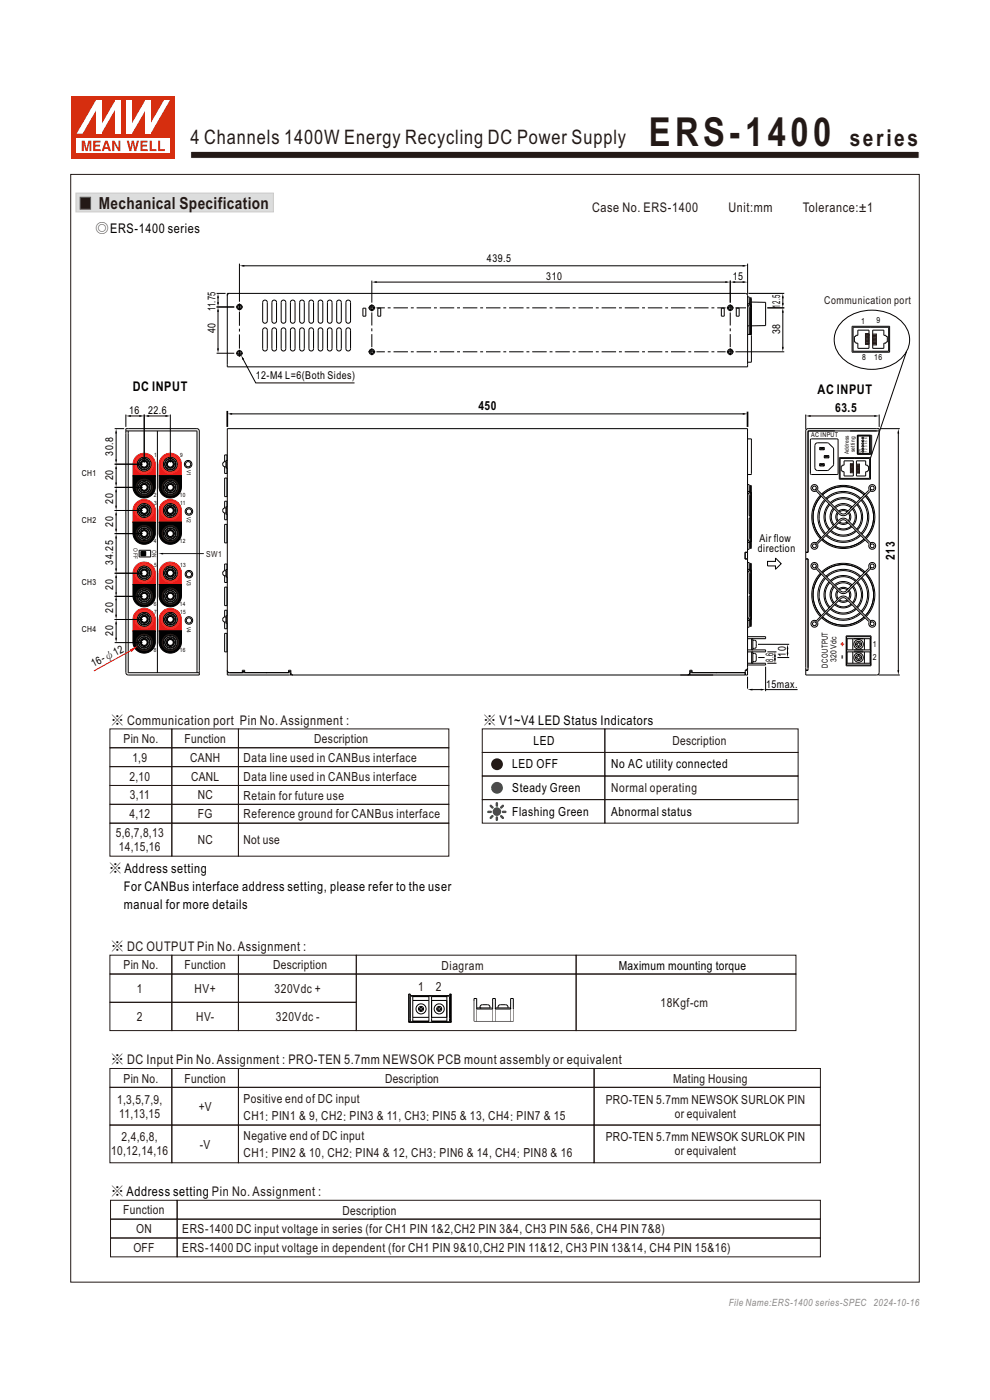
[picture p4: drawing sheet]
<svg xmlns="http://www.w3.org/2000/svg" width="210mm" height="297mm" viewBox="0 0 210 297" stroke-linecap="round" stroke-linejoin="round" font-family="sans-serif">
<g fill="none" stroke="#000" stroke-width=".21">
<path d="M180.7 69.2h8v5.5h-8zM181 69.4h7.5v5.1h-7.5zM182 70h2.3v3.9h-2.3v-1.1h-.5v-.2h-.3v-1.2h.3v-.3h.5zM185.1 70h2.4v1.1h.4v.3h.3v1.2h-.3v.2h-.4v1.1h-2.4zM171.1 91.1l.3-.2h15.1v51.8l-.3 .5h-15.3v-51.8zM171.6 91.4l-.2 .3M172 93.2l5.6-.1 .2 .1-.1 7.4-5.6 .1-.2-.1zM173 94.1l.4-.2 2.2 .1 1.2 1v3.6l-1.2 1.2h-2.2l-.5-.3-.1-5zM173.9 98.4h.9M173.9 98.9h.9M173.9 98.4l.2 .1M173.9 94.9v.5"/>
<path d="M173.9 98.4v.5M173.9 95.4h.9M173.9 94.9h.9M173.9 94.9l.2 .2M174.1 98.5h.5M174.1 95.1v.1M174.1 98.5v.2M174.1 98.7h.5M174.1 98.7l-.2 .2M174.1 95.1h.5M174.1 95.2h.5M174.1 95.2l-.2 .2"/>
<path d="M174.6 95.1v.1M174.6 98.5v.2M174.6 98.7l.2 .2M174.6 95.2l.2 .2M174.8 97.1h1M174.8 96.6h1M174.8 96.6l.3 .2M174.8 94.9v.5M174.8 96.6v.5M174.8 98.4v.5M174.8 98.4l-.2 .1M174.8 94.9l-.2 .2"/>
<path d="M175.1 96.8h.5M175.1 96.8v.1M175.1 96.9h.5M175.1 96.9l-.3 .2M175.6 96.8v.1M175.6 96.9l.2 .2M175.8 96.6v.5M175.8 96.6l-.2 .2M178 97.1h6.6v4.6h-6.6zM178.2 97.3h6.3v4.2h-6.3zM179 97.8h2v3.2h-2v-.9h-.3v-.2h-.3v-1h.3v-.2h.3zM181.7 97.8h1.9v.9h.4v.2h.2v1h-.2v.2h-.4v.9h-1.9z"/>
<path d="M181.9 92.3h3v4h-3zM181.9 92.3v4M182 92.5h2.4v3.7h-2.4zM182.8 95.1h.4v.3h-.4zM182.8 93.4h.4v.3h-.4zM182.8 94.5h.4v.3h-.4zM182.8 92.8h.4v.3h-.4zM182.8 93.9h.4v.3h-.4zM182.8 95.6h.4v.3h-.4zM184.6 92.3v4M186.5 91.4h-15.1v25.8h-.5M162.8 119.1h1.7v-.7l1.2 1.2-1.2 1.2v-.7h-1.7z"/>
<path d="M170.9 118.5h.5v23.7h-.5M170.9 118.6h.5M170.9 117.1h.5M173.1 103.7l.1 .6 4.6 4.5M173.2 104.1l-.5 .1a.74 .74 0 0 1-.6-.9 .74 .74 0 0 1 1-.5 .74 .74 0 0 1 .3 1.1l4.9 5 .7 .2 .4-.2 4.9-4.9v-.5a.72 .72 0 0 1 .9-.7 .72 .72 0 0 1 .5 1 .72 .72 0 0 1-1.1 .3M173.2 115.2l-.1 .4M174 114.3h.1M174 105.1l-1.2 1.7a6.7 6.7 0 0 0 1.2 7.5M174.2 105.2l-.5 .6a6.5 6.5 0 0 0 .5 8.3M174.3 114.5l.8 .7 1.4 .7 2.1 .5 1.4-.1 1.4-.4 1.1-.6 1-.8M174.3 104.8l1.7-1.2a6.7 6.7 0 0 1 7.5 1.2M174.5 105l.3-.3a6.5 6.5 0 0 1 8.5 .3"/>
<path d="M174.5 114.3l.1 .2a6.4 6.4 0 0 0 8.7-.2M174.9 106l-.2 .2a5.4 5.4 0 0 0 .2 7.2M174.9 113.4h.1M175.1 106.1l-1 1.6-.3 1.6a5 5 0 0 0 1.3 3.9M175.2 113.6l1.7 1.1 1.9 .4 1-.1 1.2-.4 1.6-1M175.2 105.7l1.6-1 2-.4h1l1.2 .4 1.6 1M175.4 113.4l.3 .3a5.1 5.1 0 0 0 6.7-.3M175.4 105.9l1.6-1 1.8-.4 2 .4 1.6 1M175.9 106.9l-.8 1.1-.3 1.7 .2 1.3 .9 1.4M176 107.1l-.5 .7a3.9 3.9 0 0 0 .5 4.5M176 112.3h.1M176.1 112.7l1.3 .8 1.3 .3 1.7-.3 1.3-.8"/>
<path d="M176.1 106.6l1.3-.8 1.3-.2 1.7 .2 1.3 .8M176.3 112.5l.6 .5a3.8 3.8 0 0 0 4.6-.5M176.3 106.8l1.1-.7 1.2-.3 1.5 .2 1.4 .8M176.8 107.8a2.79 2.79 0 0 0 0 3.7M177 111.3h.1M177 108l-.5 .7a2.55 2.55 0 0 0 .5 2.6M177 107.5l.2-.1a2.81 2.81 0 0 1 3.6 .1M177.2 111.6l.4 .2a2.54 2.54 0 0 0 3-.2M177.2 107.7l.7-.4a2.53 2.53 0 0 1 2.7 .4M177.6 108.7l-.3 .8 .1 .7 .2 .5M177.8 110.5l.8-.6h.5l.5 .3 4.9 4.9 .2 .5M177.8 108.8l-.3 .7 .3 1"/>
<path d="M177.8 110.5l-4.6 4.7M177.9 110.9l.9 .4 1.1-.4M177.9 108.4l.9-.3 1.1 .3M178.1 108.6l.6-.3 1 .3M178.1 110.7l.7 .3 .9-.3M178.1 110.7l.6-.4 .7 .2 4.9 4.8v.6a.73 .73 0 0 0 .9 .6 .73 .73 0 0 0 .5-1 .73 .73 0 0 0-1.1-.3M178.1 110.7l-4.6 4.6-.2 1-.7 .2a.72 .72 0 0 1-.5-1 .72 .72 0 0 1 1.1-.3M179.9 108.8l.3 .8-.3 .9M180.1 108.7l.4 .8-.1 .7-.3 .5M180.7 111.7l-.8 .5-.8 .2-1.3-.2-.8-.5M180.8 108a2.61 2.61 0 0 1 0 3.3M181 107.8l.5 .9 .2 1-.2 1-.5 .8"/>
<path d="M181.7 107.1l.8 1.1 .2 1.2-.2 1.5-.8 1.4M181.9 106.9l.8 1.3 .3 1.3-.3 1.6-.8 1.3M182.6 106.1l.9 1.2a5.1 5.1 0 0 1-.9 5.9M182.8 106l1 1.4 .5 2-.1 1.1-.3 1.1-1.1 1.8M183.6 105.2l.2 .3a6.5 6.5 0 0 1-.2 8.6M183.7 105.1l.8 .9 .6 1.1 .3 1.1 .2 1.4-.1 1-.3 1.4-.6 1.1-.9 1.2M184.7 103.7l-.2 .6-4.9 4.9-.9 .2-.9-.6M160.8 136.7h6.6M160.8 139.5h1.4M162.8 138.3h1.9M164.4 138.9v1.2M164.9 139.5h2.5"/>
<path d="M167.1 137.3v1.6M173.1 120.2l.1 .6 4.9 4.8 .7 .3 .9-.3 4.8-4.8 .2-.6M173.2 120.7l-.6 .1-.4-.3-.1-.7 .3-.4a.84 .84 0 0 1 .9 .2 .84 .84 0 0 1 .2 .9l4.8 4.9 .6 .2 .5-.2 4.9-4.8 .2-1a.73 .73 0 0 1 1-.1 .73 .73 0 0 1 .1 1 .73 .73 0 0 1-1 .2M173.2 131.7l-.1 .4M174 130.8h.1M174 121.6l-1.2 1.9-.4 1.2-.2 1.2 .1 1.4 .3 1.2 .8 1.5 .6 .8M174.2 121.8l-.5 .6a6.5 6.5 0 0 0 .5 8.2M174.3 131l1.4 1.1 1.5 .6a6.7 6.7 0 0 0 6.3-1.6M174.3 121.3l1.7-1.2a6.7 6.7 0 0 1 7.5 1.2M174.5 121.5l.3-.2a6.5 6.5 0 0 1 8.5 .2M174.5 130.9a6.4 6.4 0 0 0 8.8 0M174.9 122.5l-.7 1-.5 1.2-.2 1.1 .1 1.4a5.5 5.5 0 0 0 1.4 2.7"/>
<path d="M175.1 122.7l-1 1.6-.3 1.5a5 5 0 0 0 1.3 3.9M175.2 130.1l1.6 1.1 2 .4 1.1-.1 1.1-.3 1.6-1.1M175.2 122.3l1.7-1.2 1.7-.3 1.2 .1 1 .2 1.8 1.2M175.4 129.9l.1 .1a5.1 5.1 0 0 0 6.9 0M175.4 122.4l1.6-1a5.2 5.2 0 0 1 5.4 1M175.9 123.4l-.9 1.4-.2 1.4 .2 1.4 .9 1.4M176 123.6l-.5 .8a3.9 3.9 0 0 0 .5 4.4M176 128.8h.1M176.1 129.2l1.3 .8 1.3 .3 1.7-.3 1.3-.8M176.1 123.2l1.3-.8 1.3-.3 1.7 .3 1.3 .8M176.3 129l1.5 .9a3.8 3.8 0 0 0 3.7-.9M176.3 123.4l1.5-.9a3.8 3.8 0 0 1 3.7 .9"/>
<path d="M176.8 124.3a2.79 2.79 0 0 0 0 3.8M177 127.9h.1M177 124.5l-.5 .8a2.57 2.57 0 0 0 .5 2.6M177 124.1l.3-.2a2.78 2.78 0 0 1 3.5 .2M177.2 128.1l.4 .3a2.59 2.59 0 0 0 3-.3M177.2 124.3l.7-.5 .8-.2 1 .2 .9 .5M177.6 125.2l-.3 .9 .1 .6 .2 .5M177.8 125.4l-.3 .6 .3 1M177.8 127l-4.6 4.7M177.9 127.4l.9 .4 .6-.1 .5-.3M177.9 124.9l.9-.3 1.1 .3M178.1 125.1l.6-.2 1 .2"/>
<path d="M178.1 127.3l.7 .2 .9-.2M178.1 127.3l.5-.5h.6l.2 .2 4.9 4.8v.6a.73 .73 0 0 0 .9 .6 .73 .73 0 0 0 .5-1 .73 .73 0 0 0-1.1-.3M178.1 127.3l-4.6 4.5-.2 1-.4 .2-.6-.1-.3-.5 .2-.5 .4-.3 .6 .1M179.5 134.9h5.3v6.3h-5.3zM179.6 137.9h5.1v.4h-5.1zM179.6 135.1h5.1v.4h-5.1zM179.6 135.5v2.4M179.6 138.3v2.4M179.7 135.5v2.4M179.7 138.3v2.4M179.9 127l-.5-.4-.6-.2-.6 .3-.4 .3M179.9 125.4l.3 .7-.3 .9"/>
<path d="M179.9 127l4.6 4.6 .2 .5M180.1 125.2l.4 .9-.1 .6-.3 .5M180.7 128.3l-.8 .5-.8 .2-1.2-.2-.9-.5M180.8 124.5l.5 .8 .1 1.1-.1 .7-.5 .8M180.9 135.5v2.4M180.9 138.3v2.4M181 124.3l.5 .9 .2 1-.2 1.1-.5 .7M181.7 136.6h.3v-.4h.2v.4h.4v.2h-.4v.4h-.2v-.4h-.3zM181.7 123.6l.8 1.1 .2 1.2-.2 1.5-.8 1.4M181.9 123.4l.8 1.3 .3 1.4-.3 1.6-.8 1.3M182 139h.2v.4h.4v.2h-.4v.4h-.2v-.4h-.3v-.2h.3zM182.6 122.7l.9 1.1a5.1 5.1 0 0 1-.9 5.9"/>
<path d="M182.8 122.5l.8 1 .5 1.2 .2 1.2-.1 1.3a5.2 5.2 0 0 1-1.4 2.7M183.4 135.5v2.4M183.4 138.3v2.4M183.6 121.8l.2 .3a6.5 6.5 0 0 1-.2 8.5M183.7 121.6l1.3 1.9 .4 1.2 .2 1.4-.1 1.1-.3 1.3-.6 1.2-.9 1.1M184.6 135.5v2.4M184.6 138.3v2.4M158.6 143.6v2.5M159.2 146.3h2.6M162.4 146.3h6.8M162.4 141.4v5.2M162.8 140.7h1.9"/>
<path d="M170.9 142.1h.5M179.6 140.7h5.1v.4h-5.1z"/>
<circle cx="172.8" cy="103.5" r=".4"/>
<circle cx="172.8" cy="115.8" r=".4"/>
<circle cx="185" cy="103.5" r=".4"/>
<circle cx="185" cy="115.8" r=".4"/>
<circle cx="172.8" cy="132.3" r=".4"/>
<circle cx="172.8" cy="120.1" r=".4"/>
<circle cx="182.1" cy="139.5" r=".65"/>
<circle cx="182.1" cy="139.5" r="1"/>
<circle cx="182.1" cy="136.7" r=".65"/>
<circle cx="182.1" cy="136.7" r="1"/>
<circle cx="185" cy="132.3" r=".4"/>
<circle cx="185" cy="120.1" r=".4"/>
</g>
<path d="M184.3 70.8h-.7v.1h.7v.5h-.7v.2h.7v.1h-.7v.2h.7v.1h-.7v.2h.7v.1h-.7v.2h.7v.1h-.7v.2h.7v.1h-.7v.2h.7M184.3 71.1h-.7v.2h.7M185.2 70.9h.7v.2h-.7v.1h.7v.2h-.7v.1h.7v.2h-.7v.1h.7v.2h-.7v.1h.7v.2h-.7v.1h.7v.2h-.7v.4h.7v.2h-.7M185.2 72.7h.7v.2h-.7M181 98.4h-.6v.1h.6v.4h-.6v.1h.6l-.6 .1v.2h.6l-.6 .1v.1h.6l-.6 .1v.2h.6l-.6 .1v.1l.6 .1h-.6v.2h.6M181 98.6h-.6v.2h.6M181.7 98.5h.6v.1h-.6l.6 .1v.2h-.6l.6 .1v.1h-.6l.6 .1v.2h-.6l.6 .1v.1h-.6l.6 .1v.2h-.6v.3h.6v.2h-.6M181.7 100h.6v.1h-.6" fill="none" stroke="#231916" stroke-width=".21"/>
<g fill="#e61312" stroke="#f32b2b" stroke-width=".21">
<path d="M34.4 96.9l.8-.6 .8-.2 1 .2 .7 .5 .5 .6 .3 .7v2.8h-4.8l.1-2.7 .2-.7z" fill-rule="evenodd"/>
<path d="M34.4 106.7l.8-.5 .8-.2 1 .1 .7 .5 .5 .6 .3 .7v2.8h-4.8l.1-2.7 .2-.7z" fill-rule="evenodd"/>
<path d="M34.4 120l.8-.6 .8-.2 1 .2 .7 .5 .5 .6 .3 .6v2.9h-4.8l.1-2.7 .2-.7z" fill-rule="evenodd"/>
<path d="M34.4 129.8l.8-.6 .8-.1 1 .1 .7 .5 .5 .6 .3 .7v2.8h-4.8l.1-2.7 .2-.7z" fill-rule="evenodd"/>
<path d="M28.9 96.9l.7-.6 .9-.2 .9 .2 .8 .5 .5 .6 .2 .7 .1 2.8h-4.8v-2.7l.2-.7z" fill-rule="evenodd"/>
<path d="M28.9 106.7l.7-.5 .9-.2 .9 .1 .8 .5 .5 .6 .2 .7 .1 2.8h-4.8v-2.7l.2-.7z" fill-rule="evenodd"/>
<path d="M28.9 120l.7-.6 .9-.2 .9 .2 .8 .5 .5 .6 .2 .6 .1 2.9h-4.8v-2.7l.2-.7z" fill-rule="evenodd"/>
<path d="M28.9 129.8l.7-.6 .9-.1 .9 .1 .8 .5 .5 .6 .2 .7 .1 2.8h-4.8v-2.7l.2-.7z" fill-rule="evenodd"/>
</g>
<g fill="#000" stroke="#000" stroke-width=".21">
<path d="M28.2 100.9h4.8l-.1 2.8-.2 .7-.5 .6-.8 .5-.9 .1-.9-.1-.7-.6-.5-.6-.2-.7z" fill-rule="evenodd"/>
<path d="M28.2 110.7h4.8l-.1 2.9-.2 .6-.5 .6-.8 .5-.9 .2-.9-.2-.7-.6-.5-.6-.2-.7z" fill-rule="evenodd"/>
<path d="M33.7 100.9h4.8v2.8l-.3 .7-.5 .6-.7 .5-1 .1-.8-.1-.8-.6-.4-.6-.2-.7z" fill-rule="evenodd"/>
<path d="M33.7 110.7h4.8v2.9l-.3 .6-.5 .6-.7 .5-1 .2-.8-.2-.8-.6-.4-.6-.2-.7z" fill-rule="evenodd"/>
<path d="M28.2 124h4.8l-.1 2.8-.2 .7-.5 .6-.8 .5-.9 .1-.9-.2-.7-.5-.5-.6-.2-.7z" fill-rule="evenodd"/>
<path d="M28.2 133.8h4.8l-.1 2.8-.2 .7-.5 .6-.8 .5-.9 .2-.9-.2-.7-.6-.5-.6-.2-.7z" fill-rule="evenodd"/>
<path d="M33.7 124h4.8v2.8l-.3 .7-.5 .6-.7 .5-1 .1-.8-.2-.8-.5-.4-.6-.2-.7z" fill-rule="evenodd"/>
<path d="M33.7 133.8h4.8v2.8l-.3 .7-.5 .6-.7 .5-1 .2-.8-.2-.8-.6-.4-.6-.2-.7z" fill-rule="evenodd"/>
</g>
<path d="M41.8 91.4h-15.1v-.5h15.1l.4 .3 .1 51.5M41.8 91.4h.1M41.8 91.4v51.3" fill="none" stroke="#000" stroke-width=".21"/>
<g fill="#231916" stroke="#000" stroke-width=".21">
<circle cx="36.1" cy="103.4" r="1.96"/>
<circle cx="36.1" cy="113.2" r="1.96"/>
<circle cx="36.1" cy="126.5" r="1.96"/>
<circle cx="36.1" cy="136.3" r="1.96"/>
<circle cx="30.6" cy="103.4" r="1.96"/>
<circle cx="30.6" cy="113.2" r="1.96"/>
<circle cx="30.6" cy="126.5" r="1.96"/>
<circle cx="30.6" cy="136.3" r="1.96"/>
</g>
<g fill="#fb4025" stroke="#fb4025" stroke-width=".21">
<circle cx="36.1" cy="98.5" r="1.96"/>
<circle cx="36.1" cy="108.3" r="1.96"/>
<circle cx="36.1" cy="121.6" r="1.96"/>
<circle cx="36.1" cy="131.4" r="1.96"/>
<circle cx="30.6" cy="98.5" r="1.96"/>
<circle cx="30.6" cy="108.3" r="1.96"/>
<circle cx="30.6" cy="121.6" r="1.96"/>
<circle cx="30.6" cy="131.4" r="1.96"/>
</g>
<g fill="#fff" stroke="#000" stroke-width=".21">
<circle cx="36.1" cy="98.5" r="1.47"/>
<circle cx="36.1" cy="108.3" r="1.47"/>
<circle cx="36.1" cy="121.6" r="1.47"/>
<circle cx="36.1" cy="131.4" r="1.47"/>
<circle cx="30.6" cy="98.5" r="1.47"/>
<circle cx="30.6" cy="108.3" r="1.47"/>
<circle cx="30.6" cy="121.6" r="1.47"/>
<circle cx="30.6" cy="131.4" r="1.47"/>
</g>
<g fill="none" stroke="#000" stroke-width=".21">
<path d="M26.7 91.4v51.4l.5 .4h15.1v-.5h-15.1M27.2 91.4v51.3M27.2 91.4h.1M29.9 117h1v.9h-1zM30 117v.9M30.2 117v.9M30.3 117v.9M30.4 117v.9M30.5 117v.9M30.6 117v.9M30.7 117v.9M30.8 117v.9"/>
<path d="M27.2 142.7h.1"/>
<circle cx="39.9" cy="98.5" r=".79"/>
<circle cx="40.1" cy="108.5" r=".8"/>
<circle cx="40.1" cy="121.8" r=".8"/>
<circle cx="40.1" cy="131.6" r=".79"/>
</g>
<g fill="#fff" stroke="#000" stroke-width=".21">
<circle cx="36.1" cy="103.4" r="1.47"/>
<circle cx="36.1" cy="113.2" r="1.47"/>
<circle cx="36.1" cy="126.5" r="1.47"/>
<circle cx="36.1" cy="136.3" r="1.47"/>
<circle cx="30.6" cy="103.4" r="1.47"/>
<circle cx="30.6" cy="113.2" r="1.47"/>
<circle cx="30.6" cy="126.5" r="1.47"/>
<circle cx="30.6" cy="136.3" r="1.47"/>
</g>
<g fill="none" stroke="#000" stroke-width=".21">
<path d="M24.3 90.9h2M24.3 98.5h5.9M24.6 91.5v6.4M24.6 99.1v3.7M26.7 87.9v2.7M27.3 88.2h2.7M29.9 98.6l.2 .4M29.9 98l.2 .2M30 98.1l-.1 .4M30 97.9l.2 .1M30 98.5h-.3M30 98.6l-.2 .1"/>
<path d="M30.2 98.9l-.2 .2M30.2 99.1l.4 .1M30.3 99l-.2 .2M30.4 97.6v.3M30.4 97.8l-.3 .2M30.6 97.6v.3M30.6 97.7l.4 .1M30.6 87.9v10.2M30.6 99.1v.2M30.8 99.1v.2M31 98.9l.2 .2M31.1 97.8l-.2 .2"/>
<path d="M31.1 97.9l.2 .4M31.1 99l-.3 .2M31.1 98.8l.2 .1M31.2 97.8l-.2 .2M31.2 88.2h4.3M31.3 98.5l-.1 .4M31.4 98.3h-.2M31.5 98.4l-.3 .1M33.4 91.4v51.3M35.4 98.6l.2 .4M35.4 98l.2 .2M35.5 98.1l-.1 .4"/>
<path d="M35.5 97.9l.2 .1M35.5 98.5h-.2M35.5 98.6l-.2 .1M35.7 98.9l-.2 .2M35.7 99.1l.4 .1M35.8 99l-.1 .2M35.9 97.6l.1 .3M36 97.8l-.4 .2M36.1 97.6v.3M36.1 97.7l.4 .1M36.1 99.1l.1 .2M36.1 87.9v10.2"/>
<path d="M36.3 99.1v.2M36.6 98.9l.2 .2M36.6 97.8l-.2 .2M36.6 97.9l.2 .4M36.7 99l-.4 .2M36.7 98.8l.2 .1M36.7 97.8l-.1 .2M36.9 98.5l-.1 .4M37 98.3h-.3M37 98.4l-.3 .1M47.4 98.1l.6-.2v1.1h-.4l-.3-.2-.1-.4zM47.6 99v1.4h.5v-1.1"/>
<path d="M48.1 97.7v-1.2h-.5v1.4M48.2 97.7h-.2v1.6h.2M48.2 90.9h110.4v52.3h-110.4zM48.2 87.2v3.4M48.8 87.8h109.2M158.6 87.3v3.3M158.6 93.1h.8v7.6h-.8M170.9 87.9v3.2M171.5 88.2h14.4M186.5 87.9v2.7M186.8 90.9h4.1M190.6 91.5v51.1"/>
<path d="M24.3 103.4h5.9M24.3 108.3h5.9M24.3 113.2h5.9M24.6 104v3.7M24.6 108.9v3.7M24.6 113.8v7.2M29.5 116.7h2.5v1.5h-2.5zM29.9 108.5l.2 .3M29.9 103.6l.2 .3M29.9 113.4l.2 .3M29.9 102.9l.2 .2M29.9 107.8l.2 .2"/>
<path d="M29.9 112.7l.2 .2M30 107.9l-.1 .4M30 103l-.1 .4M30 112.8l-.1 .4M30 107.7l.2 .2M30 102.8l.2 .2M30 112.6l.2 .2M30 108.3h-.3M30 103.4h-.3M30 113.2h-.3M30 108.5h-.2M30 103.5l-.2 .1"/>
<path d="M30 113.4h-.2M30.2 108.7l-.2 .2M30.2 103.8l-.2 .2M30.2 113.6l-.2 .2M30.2 108.9l.4 .1M30.2 104l.4 .1M30.2 113.8l.4 .1M30.3 108.8l-.2 .2M30.3 103.9l-.2 .2M30.3 113.7l-.2 .2M30.4 107.5v.2M30.4 102.5v.3"/>
<path d="M30.4 112.4v.2M30.4 107.6l-.3 .2M30.4 102.7l-.3 .2M30.4 112.5l-.3 .2M30.6 107.4v.3M30.6 102.5v.3M30.6 112.3v.3M30.6 107.6l.4 .1M30.6 102.7l.4 .1M30.6 112.5l.4 .1M30.6 108.9v.3M30.6 104v.2"/>
<path d="M30.6 113.8v.3M30.8 108.9v.2M30.8 104v.2M30.8 113.8v.2M31 108.7l.2 .2M31 103.8l.2 .2M31 113.6l.2 .2M31.1 107.6l-.2 .2M31.1 102.7l-.2 .2M31.1 112.5l-.2 .2M31.1 107.8l.2 .3M31.1 102.9l.2 .3"/>
<path d="M31.1 112.7l.2 .3M31.1 108.8l-.3 .2M31.1 103.9l-.3 .2M31.1 113.7l-.3 .2M31.1 108.6l.2 .2M31.1 103.7l.2 .2M31.1 113.5l.2 .2M31.2 107.7l-.2 .2M31.2 112.6l-.2 .2M31.2 102.8l-.2 .2M31.3 108.3l-.1 .4M31.3 103.4l-.1 .4"/>
<path d="M31.3 113.2l-.1 .4M31.4 108.1h-.2M31.4 103.2h-.2M31.4 113h-.2M31.5 108.3h-.3M31.5 103.4h-.3M31.5 113.2h-.3M34.2 117.4h9M35.4 108.5l.2 .3M35.4 103.6l.2 .3M35.4 113.4l.2 .3M35.4 107.8l.2 .2"/>
<path d="M35.4 102.9l.2 .2M35.4 112.7l.2 .2M35.5 107.9l-.1 .4M35.5 103l-.1 .4M35.5 112.8l-.1 .4M35.5 107.7l.2 .2M35.5 102.8l.2 .2M35.5 112.6l.2 .2M35.5 108.3h-.2M35.5 103.4h-.2M35.5 113.2h-.2M35.5 108.5h-.2"/>
<path d="M35.5 103.5l-.2 .1M35.5 113.4h-.2M35.7 108.7l-.2 .2M35.7 103.8l-.2 .2M35.7 113.6l-.2 .2M35.7 108.9l.4 .1M35.7 104l.4 .1M35.7 113.8l.4 .1M35.8 108.8l-.1 .2M35.8 103.9l-.1 .2M35.8 113.7l-.1 .2M35.9 107.5l.1 .2"/>
<path d="M35.9 102.5l.1 .3M35.9 112.4l.1 .2M36 107.6l-.4 .2M36 102.7l-.4 .2M36 112.5l-.4 .2M36.1 107.4v.3M36.1 102.5v.3M36.1 112.3v.3M36.1 107.6l.4 .1M36.1 102.7l.4 .1M36.1 112.5l.4 .1M36.1 108.9l.1 .3"/>
<path d="M36.1 113.8l.1 .3M36.1 104l.1 .2M36.3 108.9v.2M36.3 104v.2M36.3 113.8v.2M36.6 108.7l.2 .2M36.6 103.8l.2 .2M36.6 113.6l.2 .2M36.6 107.6l-.2 .2M36.6 102.7l-.2 .2M36.6 112.5l-.2 .2M36.6 107.8l.2 .3"/>
<path d="M36.6 102.9l.2 .3M36.6 112.7l.2 .3M36.7 108.8l-.4 .2M36.7 103.9l-.4 .2M36.7 113.7l-.4 .2M36.7 108.6l.2 .2M36.7 103.7l.2 .2M36.7 113.5l.2 .2M36.7 107.7l-.1 .2M36.7 102.8l-.1 .2M36.7 112.6l-.1 .2M36.9 108.3l-.1 .4"/>
<path d="M36.9 103.4l-.1 .4M36.9 113.2l-.1 .4M37 108.1h-.3M37 103.2h-.3M37 113h-.3M37 108.3h-.3M37 103.4h-.3M37 113.2h-.3M47.4 107.9l.6-.2v1.1h-.4l-.3-.2-.1-.4zM47.6 101.4h.5v4h-.5zM47.6 108.8v1.5h.5v-1.2M47.6 111.2h.5v4h-.5z"/>
<path d="M48.1 107.5v-1.2h-.5v1.5M48.2 107.5h-.2v1.6h.2M158.1 117.1v1.5M158.1 118.5h.5M158.1 117.2h.5M158.6 117.1h-.6v1.5h.6M158.6 102.8h.3v1.6l.4 .5M158.6 104.4l.3 .5v4.5h.2M158.6 119.3h.3v1.6l.4 .5M158.6 115.1h.3M158.6 104.3h.3M158.9 104.2l.4 .5"/>
<path d="M159.1 114.9v1.4l.1 .1M159.1 109.9h-.2v4.5l-.3 .5M159.2 114.3h.1M159.2 105.1h-.1v9.1l.1 .1M159.2 105.1h.1M159.2 103l.2 .1v13.1l-.2 .2M159.2 103l-.1 .1v1.3M159.2 119.5l.2 .1v13.2l-.2 .1M159.2 119.5l-.1 .1v1.3M159.2 103v13.4M159.2 119.5l.1 11.7-.4 .5M159.3 114.7l-.4 .5"/>
<path d="M159.3 114.4l-.4 .5v1.6h-.3M24.3 121.6h5.9M24.3 126.5h5.9M24.3 131.4h5.9M24.3 136.3h5.9M24.6 122.2v3.7M24.6 127.1v3.7M24.6 132v3.7M29.9 121.7l.2 .4M29.9 131.6l.2 .3M29.9 126.6l.2 .4M29.9 136.5l.2 .3"/>
<path d="M29.9 121.1l.2 .2M29.9 130.9l.2 .2M29.9 126l.2 .2M29.9 135.8l.2 .2M30 121.2l-.1 .4M30 131l-.1 .4M30 126.1l-.1 .4M30 135.9l-.1 .4M30 121l.2 .1M30 130.8l.2 .2M30 125.9l.2 .1M30 135.7l.2 .2"/>
<path d="M30 121.6h-.3M30 131.4h-.3M30 126.5h-.3M30 136.3h-.3M30 121.7h-.2M30 131.5l-.2 .1M30 126.6l-.2 .1M30 136.5h-.2M30.2 122l-.2 .2M30.2 131.8l-.2 .2M30.2 126.9l-.2 .2M30.2 136.7l-.2 .2"/>
<path d="M30.2 122.2l.4 .1M30.2 132l.4 .1M30.2 127.1l.4 .1M30.2 136.9l.4 .1M30.3 122.1l-.2 .2M30.3 131.9l-.2 .2M30.3 127l-.2 .2M30.3 136.8l-.2 .2M30.4 120.7v.3M30.4 130.6v.2M30.4 125.6v.3M30.4 135.5v.2"/>
<path d="M30.4 120.8l-.3 .3M30.4 130.7l-.3 .2M30.4 125.8l-.3 .2M30.4 135.6l-.3 .2M30.6 120.7v.3M30.6 130.5v.3M30.6 125.6v.3M30.6 135.4v.3M30.6 120.8l.4 .1M30.6 130.7l.4 .1M30.6 125.7l.4 .1M30.6 135.6l.4 .1"/>
<path d="M30.6 132v.2M30.6 122.2v.2M30.6 127.1v.2M30.6 136.9v.3M30.8 122.2v.2M30.8 132v.2M30.8 127.1v.2M30.8 136.9v.2M31 122l.2 .2M31 131.8l.2 .2M31 126.9l.2 .2M31 136.7l.2 .2"/>
<path d="M31.1 120.8l-.2 .2M31.1 130.7l-.2 .2M31.1 125.8l-.2 .1M31.1 135.6l-.2 .2M31.1 121l.2 .4M31.1 130.9l.2 .3M31.1 125.9l.2 .4M31.1 135.8l.2 .3M31.1 122.1l-.3 .2M31.1 131.9l-.3 .2M31.1 127l-.3 .2M31.1 136.8l-.3 .2"/>
<path d="M31.1 121.9l.2 .1M31.1 131.7l.2 .2M31.1 126.8l.2 .1M31.1 136.6l.2 .2M31.2 120.9l-.2 .2M31.2 130.8l-.2 .2M31.2 125.8l-.2 .2M31.2 135.7l-.2 .2M31.3 121.6l-.1 .4M31.3 131.4l-.1 .4M31.3 126.5l-.1 .4M31.3 136.3l-.1 .4"/>
<path d="M31.4 121.4h-.2M31.4 131.2h-.2M31.4 126.3h-.2M31.4 136.1h-.2M31.5 121.5l-.3 .1M31.5 131.4h-.3M31.5 126.4l-.3 .1M31.5 136.3h-.3M35.4 121.7l.2 .4M35.4 131.6l.2 .3M35.4 126.6l.2 .4M35.4 136.5l.2 .3"/>
<path d="M35.4 121.1l.2 .2M35.4 130.9l.2 .2M35.4 135.8l.2 .2M35.4 126l.2 .2M35.5 121.2l-.1 .4M35.5 131l-.1 .4M35.5 126.1l-.1 .4M35.5 135.9l-.1 .4M35.5 121l.2 .1M35.5 130.8l.2 .2M35.5 125.9l.2 .1M35.5 135.7l.2 .2"/>
<path d="M35.5 121.6h-.2M35.5 131.4h-.2M35.5 126.5h-.2M35.5 136.3h-.2M35.5 121.7h-.2M35.5 131.5l-.2 .1M35.5 126.6l-.2 .1M35.5 136.5h-.2M35.7 122l-.2 .2M35.7 131.8l-.2 .2M35.7 126.9l-.2 .2M35.7 136.7l-.2 .2"/>
<path d="M35.7 122.2l.4 .1M35.7 132l.4 .1M35.7 127.1l.4 .1M35.7 136.9l.4 .1M35.8 122.1l-.1 .2M35.8 131.9l-.1 .2M35.8 127l-.1 .2M35.8 136.8l-.1 .2M35.9 120.7l.1 .3M35.9 130.6l.1 .2M35.9 125.6l.1 .3M35.9 135.5l.1 .2"/>
<path d="M36 120.8l-.4 .3M36 130.7l-.4 .2M36 125.8l-.4 .2M36 135.6l-.4 .2M36.1 120.7v.3M36.1 130.5v.3M36.1 125.6v.3M36.1 135.4v.3M36.1 120.8l.4 .1M36.1 130.7l.4 .1M36.1 125.7l.4 .1M36.1 135.6l.4 .1"/>
<path d="M36.1 122.2l.1 .2M36.1 132l.1 .2M36.1 136.9l.1 .3M36.1 127.1l.1 .2M36.3 122.2v.2M36.3 132v.2M36.3 127.1v.2M36.3 136.9v.2M36.6 122l.2 .2M36.6 131.8l.2 .2M36.6 126.9l.2 .2M36.6 136.7l.2 .2"/>
<path d="M36.6 120.8l-.2 .2M36.6 130.7l-.2 .2M36.6 125.8l-.2 .1M36.6 135.6l-.2 .2M36.6 121l.2 .4M36.6 130.9l.2 .3M36.6 125.9l.2 .4M36.6 135.8l.2 .3M36.7 122.1l-.4 .2M36.7 131.9l-.4 .2M36.7 127l-.4 .2M36.7 136.8l-.4 .2"/>
<path d="M36.7 121.9l.2 .1M36.7 131.7l.2 .2M36.7 126.8l.2 .1M36.7 136.6l.2 .2M36.7 120.9l-.1 .2M36.7 130.8l-.1 .2M36.7 125.8l-.1 .2M36.7 135.7l-.1 .2M36.9 121.6l-.1 .4M36.9 131.4l-.1 .4M36.9 126.5l-.1 .4M36.9 136.3l-.1 .4"/>
<path d="M37 121.4h-.3M37 131.2h-.3M37 126.3h-.3M37 136.1h-.3M37 121.5l-.3 .1M37 131.4h-.3M37 126.4l-.3 .1M37 136.3h-.3M47.4 131.1l.6-.2v1.1l-.4-.1-.3-.2-.1-.3zM47.4 121.2l.6-.1v1.1l-.5-.1-.2-.2-.1-.3zM47.6 134.4h.5v3.9h-.5zM47.6 122.1v1.5h.5v-1.2"/>
<path d="M47.6 124.6h.5v3.9h-.5zM47.6 132v1.4h.5v-1.2M48.1 120.8v-1.2h-.5v1.5M48.1 130.6v-1.1h-.5v1.4M48.2 120.8h-.2v1.6h.2M48.2 130.6h-.2v1.6h.2M158.6 120.9l.3 .5v4.5h.2M158.6 131.6h.3M158.6 120.8h.3M158.6 137.9h3.8v.4h-3.8M158.6 135.1h3.8v.4h-3.8M158.9 120.7l.4 .5"/>
<path d="M159.1 131.4v1.4l.1 .1M159.1 126.5h-.2v4.5l-.3 .5M159.2 130.8h.1M159.2 121.6l-.1 .1v9l.1 .1M159.2 121.6h.1M159.2 131.3v1.6M159.3 131l-.4 .5v1.6h-.3M159.4 135.5v2.4M159.4 138.3v2.4M159.7 135.8h.5l.2 .4v1.1l-.2 .2h-.5M159.7 138.6l.5 .1 .2 .3v1.1l-.2 .2-.5 .1M159.7 135.5v2.4"/>
<path d="M159.7 138.3v2.4M48.2 142.2l.2 .4 .3 .1M48.2 142.3l.1 .2M48.2 142.7h13.5M51.4 142.6l.2 .1M51.4 142.5h.5M51.4 142.4h.5M51.9 142.7v-.5h-.5v.5M61.2 142.7v-.5h.5v.5M61.2 142.5h.5M61.6 142.7v.5M61.7 142.7l.2 .4 .3 .1"/>
<path d="M146.3 142.5h.5M146.8 142.7v-.5h-.5v1M158.1 142.7h-11.8l-.1 .3-.4 .2M158.1 142.2h.5M158.6 141.6l-.2 .4-.3 .1v1.1M158.6 140.7h3.8v.4h-3.8M186.3 143.2h4.6"/>
<circle cx="30.6" cy="98.5" r="1.23"/>
<circle cx="30.6" cy="98.5" r=".61"/>
<circle cx="30.6" cy="98.5" r="1.1"/>
<circle cx="30.6" cy="98.5" r=".86"/>
<circle cx="36.1" cy="98.5" r="1.23"/>
<circle cx="36.1" cy="98.5" r=".61"/>
<circle cx="36.1" cy="98.5" r="1.1"/>
<circle cx="36.1" cy="98.5" r=".86"/>
<circle cx="39.9" cy="98.5" r=".55"/>
<circle cx="30.6" cy="108.3" r="1.23"/>
<circle cx="30.6" cy="113.2" r="1.23"/>
<circle cx="30.6" cy="103.4" r="1.23"/>
<circle cx="30.6" cy="113.2" r=".61"/>
<circle cx="30.6" cy="108.3" r=".61"/>
<circle cx="30.6" cy="103.4" r=".61"/>
<circle cx="30.6" cy="103.4" r="1.1"/>
<circle cx="30.6" cy="113.2" r="1.1"/>
<circle cx="30.6" cy="108.3" r="1.1"/>
<circle cx="30.6" cy="108.3" r=".86"/>
<circle cx="30.6" cy="103.4" r=".86"/>
<circle cx="30.6" cy="113.2" r=".86"/>
<circle cx="36.1" cy="108.3" r="1.23"/>
<circle cx="36.1" cy="113.2" r="1.23"/>
<circle cx="36.1" cy="103.4" r="1.23"/>
<circle cx="36.1" cy="113.2" r=".61"/>
<circle cx="36.1" cy="108.3" r=".61"/>
<circle cx="36.1" cy="103.4" r=".61"/>
<circle cx="36.1" cy="103.4" r="1.1"/>
<circle cx="36.1" cy="113.2" r="1.1"/>
<circle cx="36.1" cy="108.3" r="1.1"/>
<circle cx="36.1" cy="108.3" r=".86"/>
<circle cx="36.1" cy="103.4" r=".86"/>
<circle cx="36.1" cy="113.2" r=".86"/>
<circle cx="40.1" cy="108.5" r=".55"/>
<circle cx="30.6" cy="121.6" r="1.23"/>
<circle cx="30.6" cy="131.4" r="1.23"/>
<circle cx="30.6" cy="136.3" r="1.23"/>
<circle cx="30.6" cy="126.5" r="1.23"/>
<circle cx="30.6" cy="136.3" r=".61"/>
<circle cx="30.6" cy="131.4" r=".61"/>
<circle cx="30.6" cy="121.6" r=".61"/>
<circle cx="30.6" cy="126.5" r=".61"/>
<circle cx="30.6" cy="136.3" r="1.1"/>
<circle cx="30.6" cy="126.5" r="1.1"/>
<circle cx="30.6" cy="131.4" r="1.1"/>
<circle cx="30.6" cy="121.6" r="1.1"/>
<circle cx="30.6" cy="121.6" r=".86"/>
<circle cx="30.6" cy="126.5" r=".86"/>
<circle cx="30.6" cy="136.3" r=".86"/>
<circle cx="30.6" cy="131.4" r=".86"/>
<circle cx="36.1" cy="121.6" r="1.23"/>
<circle cx="36.1" cy="131.4" r="1.23"/>
<circle cx="36.1" cy="136.3" r="1.23"/>
<circle cx="36.1" cy="126.5" r="1.23"/>
<circle cx="36.1" cy="136.3" r=".61"/>
<circle cx="36.1" cy="131.4" r=".61"/>
<circle cx="36.1" cy="121.6" r=".61"/>
<circle cx="36.1" cy="126.5" r=".61"/>
<circle cx="36.1" cy="136.3" r="1.1"/>
<circle cx="36.1" cy="126.5" r="1.1"/>
<circle cx="36.1" cy="131.4" r="1.1"/>
<circle cx="36.1" cy="121.6" r="1.1"/>
<circle cx="36.1" cy="121.6" r=".86"/>
<circle cx="36.1" cy="136.3" r=".86"/>
<circle cx="36.1" cy="126.5" r=".86"/>
<circle cx="36.1" cy="131.4" r=".86"/>
<circle cx="40.1" cy="131.6" r=".55"/>
<circle cx="40.1" cy="121.8" r=".55"/>
</g>
<g fill="#000">
<path d="M24.5 97.4h.3l-.2 1.1zM24.6 90.9l.2 1.1h-.3zM24.6 98.5l.2 1h-.3zM24.5 107.3h.3l-.2 1zM24.6 113.2l.2 1h-.3zM24.6 103.4l.2 1h-.3zM24.6 108.3l.2 1h-.3zM24.5 112.2h.3l-.2 1zM24.5 102.4h.3l-.2 1zM33.6 117.4l1-.1v.3zM24.6 121.6l.2 1h-.3zM24.5 120.6h.3l-.2 1z"/>
<path d="M24.5 125.7h.3l-.2 1zM24.6 126.3l.2 1h-.3z"/>
</g>
<path d="M27.7 137.9l1-.5-.8 .8z" fill-rule="evenodd" fill="#e60013" stroke="#e60013" stroke-width=".21"/>
<path d="M15 37h180v235h-180z" fill="none" stroke="#231916" stroke-width=".21"/>
<path d="M40.4 32.1h154.6v1.5h-154.6z" fill-rule="evenodd" fill="#231916" stroke="#fff" stroke-width=".21"/>
<path d="M16.1 41h41.9v4h-41.9z" fill-rule="evenodd" fill="#dcdddd" stroke="#c9cacb" stroke-width=".21"/>
<path d="M17 41.8h2.2v2.6h-2.2z" fill-rule="evenodd" fill="#231916" stroke="#595857" stroke-width=".21"/>
<path d="M15.2 20.4h22v13.2h-22z" fill-rule="evenodd" fill="#d62e0f"/>
<path d="M16.3 29.4h19.8v3h-19.8z" fill-rule="evenodd" fill="#fff"/>
<g fill="#d62e0f">
<path d="M26.9 29.9h.4l.4 1.6 .3-1.6h.4l.3 1.6 .3-1.6h.5l-.6 2.2h-.4l-.3-1.8-.3 1.8h-.4z" fill-rule="evenodd"/>
<path d="M29.8 29.9h1.5v.3h-1.1v.5h1v.4h-1v.6h1.1v.4h-1.5z" fill-rule="evenodd"/>
<path d="M31.7 29.9h.5v1.8h1v.4h-1.5z" fill-rule="evenodd"/>
<path d="M33.5 29.9h.5v1.8h1v.4h-1.5z" fill-rule="evenodd"/>
<path d="M17.3 29.9h.7l.4 1.7 .3-1.7h.7v2.2h-.4v-1.9l-.4 1.9h-.5l-.4-1.9v1.9h-.4z" fill-rule="evenodd"/>
<path d="M19.8 29.9h1.5v.3h-1.1v.5h1v.4h-1v.6h1.2v.4h-1.6z" fill-rule="evenodd"/>
<path d="M22.6 30.4l.2 .8h-.5zM22.3 29.9l-.7 2.2h.4l.2-.5h.7l.2 .5h.5l-.8-2.2z" fill-rule="evenodd"/>
<path d="M23.8 29.9h.5l.8 1.5v-1.5h.4v2.2h-.4l-.9-1.6v1.6h-.4z" fill-rule="evenodd"/>
</g>
<g fill="#fff">
<path d="M24.5 21.2h1.1v7.2h-1.1z" fill-rule="evenodd"/>
<path d="M24.5 21.2h1.1l-4.1 7.2h-1.1z" fill-rule="evenodd"/>
<path d="M20.4 21.2h1.1v7.2h-1.1z" fill-rule="evenodd"/>
<path d="M20.4 21.2h1.1v.3l-4 6.9h-1.2z" fill-rule="evenodd"/>
<path d="M30.8 21.2h1.1v7.2h-1.1z" fill-rule="evenodd"/>
<path d="M34.8 21.2h1.3l-4.2 7.2h-1v-.4z" fill-rule="evenodd"/>
<path d="M26.9 21.2h1.1v7.2h-1.1z" fill-rule="evenodd"/>
<path d="M30.8 21.2h1.1v.3l-3.9 6.9h-1.1v-.4z" fill-rule="evenodd"/>
</g>
<g fill="none" stroke="#231916" stroke-width=".21">
<path d="M23.3 154.6h13.1v4h-13.1zM36.4 154.6h14.2v4h-14.2zM36.4 158.6h14.2v4h-14.2zM50.6 154.6h44.6v4h-44.6zM50.6 158.6h44.6v4h-44.6zM102.3 159.6h26v5h-26zM102.3 154.6h26v5h-26zM128.3 159.6h41v5h-41zM128.3 154.6h41v5h-41zM36.4 162.6h14.2v4h-14.2zM36.4 170.6h14.2v4h-14.2zM36.4 174.6h14.2v7h-14.2z"/>
<path d="M36.4 166.6h14.2v4h-14.2zM50.6 162.6h44.6v4h-44.6zM50.6 170.6h44.6v4h-44.6zM50.6 174.6h44.6v7h-44.6zM50.6 166.6h44.6v4h-44.6zM102.3 169.6h26v5h-26zM102.3 164.6h26v5h-26zM128.3 169.6h41v5h-41zM128.3 164.6h41v5h-41zM23.3 202.6h13.1v4h-13.1zM23.3 206.6h13.1v6h-13.1zM23.3 212.6h13.1v6h-13.1z"/>
<path d="M36.4 202.6h14.2v4h-14.2zM36.4 206.6h14.2v6h-14.2zM36.4 212.6h14.2v6h-14.2zM50.6 202.6h25v4h-25zM50.6 206.6h25v6h-25zM50.6 212.6h25v6h-25zM75.6 202.6h46.6v4h-46.6zM75.6 206.6h46.6v12h-46.6zM122.2 202.6h46.6v4h-46.6zM122.2 206.6h46.6v12h-46.6zM23.3 226.7h13.1v4h-13.1zM23.3 230.7h13.1v8h-13.1z"/>
<path d="M23.3 238.7h13.1v8h-13.1zM36.4 226.7h14.2v4h-14.2zM36.4 230.7h14.2v8h-14.2zM36.4 238.7h14.2v8h-14.2zM50.6 226.7h75.4v4h-75.4zM50.6 230.7h75.4v8h-75.4zM50.6 238.7h75.4v8h-75.4zM126 226.7h48v4h-48zM126 230.7h48v8h-48zM126 238.7h48v8h-48zM23.4 254.6h14.2v4h-14.2zM23.4 258.6h14.2v4h-14.2z"/>
<path d="M37.6 254.6h136.4v4h-136.4zM37.6 258.6h136.4v4h-136.4zM23.4 262.6h14.2v4h-14.2zM37.6 262.6h136.4v4h-136.4z"/>
</g>
<g fill="none" stroke="#000" stroke-width=".21">
<path d="M86.7 216.7h.3M86.7 210.9h.3v.3h8.4v-.3h.3v6h-9zM86.9 210.9v5.8M87 211.3h.6v5.5h-.6zM87.6 216.7h3.4v-5.4h.5v5.4h3.3v-5.4h.6v5.5h-.6M87.6 215.8h3.4M87.6 216.6h3.4M87.6 211.4h3.4M87.6 212.2h3.4M87.8 216.7h.1M88.1 216.7h.1M88.3 216.7h.1"/>
<path d="M89 216.7h.1M89.2 213.6h.2v.3h.4v.2h-.4v.4h-.2v-.4h-.3v-.2h.3zM91.5 215.8h3.3M91.5 216.6h3.3M91.5 211.4h3.3M91.5 212.2h3.3M93 213.6h.3v.3h.3v.2h-.3v.4h-.3v-.4h-.3v-.2h.3zM95.4 216.7h.3M95.6 210.9v5.8M101.1 213.8h3.4M101.1 216.7v-4.9h-.6v4.9h8.4M101.1 214.1h3.4"/>
<path d="M101.8 213.8a.57 .57 0 0 1 .5-.7h1.1a.57 .57 0 0 1 .5 .7M105.1 216.7v-4.9h-.6v4.9M105.1 214.1h3.2M105.6 213.8a.57 .57 0 0 1 .6-.7h1a.57 .57 0 0 1 .6 .7M108.3 213.8h-3.2v.3M108.9 216.7v-4.9h-.6v4.9"/>
<circle cx="89.3" cy="214" r=".54"/>
<circle cx="89.3" cy="214" r="1.08"/>
<circle cx="93.2" cy="214" r="1.08"/>
<circle cx="93.2" cy="214" r=".54"/>
</g>
<circle cx="105.4" cy="162.1" r="1.25" fill="#231916"/>
<g fill="#094">
<circle cx="105.4" cy="167.1" r="1.25"/>
<circle cx="105.4" cy="172.2" r=".9"/>
</g>
<g fill="#094" stroke="#094" stroke-width=".21">
<path d="M105.3 170.3l.2 .1v.5l-.1 .2-.2-.2z" fill-rule="evenodd"/>
<path d="M105.3 173.3l.2 .1v.5l-.1 .2-.2-.2z" fill-rule="evenodd"/>
<path d="M103.5 172.1h.6l.1 .1-.1 .2h-.5z" fill-rule="evenodd"/>
<path d="M106.6 172.1h.6l.1 .1-.1 .2h-.5z" fill-rule="evenodd"/>
<path d="M104 170.9h.2l.4 .3v.2h-.3l-.3-.3z" fill-rule="evenodd"/>
<path d="M104 173.4l.3-.3h.3v.2l-.4 .3h-.2z" fill-rule="evenodd"/>
<path d="M106.2 171.2l.4-.3h.2v.2l-.4 .3h-.2z" fill-rule="evenodd"/>
<path d="M106.2 173.1h.2l.4 .3v.2h-.2l-.4-.3z" fill-rule="evenodd"/>
</g>
<path d="M28.1 137.8l-8.2 4.5" fill="none" stroke="#e60013" stroke-width=".21"/>
<g fill="none" stroke="#000" stroke-width=".21">
<path d="M50.8 55.9v8.1M51.4 56.4h106.6M78.9 59.5v4.7M79.5 59.8h74.8M154.9 59.5v4.7M155.5 59.8h2.5M158.6 55.9v6.4M45.9 65.1h3.8M45.9 74.9h3.8M45.9 62.2h1.9M46.2 62.9v1.6M46.2 65.7v8.6"/>
<path d="M48.2 62.2h110l.2 .2 .2 .3v15.1h-110.4zM48.7 62.2l-.3 .2-.2 .3M50.1 65.1h1.4M50.1 74.9h1.4M50.8 64.4v1.5M50.8 66.1v3M50.8 69.7v.6M50.8 71v3M50.8 74.2v1.5M51.4 75.9l2.9 5.3h20.9M55.8 69.7l.5-.1 .4 .4v4l-.1 .3-.3 .2-.4-.2-.2-.3zM55.9 63.8l.5-.1 .3 .4v4l-.1 .3-.4 .2-.3-.1-.2-.4v-4z"/>
<path d="M57.8 69.7l.5-.1 .4 .4v4l-.5 .5-.3-.1-.2-.4zM57.8 63.8l.5-.1 .4 .4v4l-.2 .3-.3 .2-.4-.2-.1-.3v-3.9zM59.8 69.7l.5-.1 .3 .4v4l-.1 .3-.3 .2-.3-.1-.3-.4zM59.8 63.8l.5-.1 .3 .4v4l-.1 .3-.3 .2-.4-.1-.2-.4v-4zM61.7 69.7l.5-.1 .4 .4v4l-.1 .3-.3 .2-.4-.2-.2-.3zM61.8 63.8l.5-.1 .3 .4v4l-.1 .3-.4 .2-.3-.1-.2-.4v-4zM63.7 69.7l.5-.1 .3 .4v4l-.4 .5-.3-.1-.2-.4v-4zM63.7 63.8l.5-.1 .3 .4v4l-.1 .3-.3 .2-.4-.2-.1-.3v-4zM65.7 69.7l.5-.1 .3 .4v4l-.1 .3-.3 .2-.4-.1-.2-.4v-4zM65.7 63.8l.5-.1 .3 .4v4l-.1 .3-.3 .2-.4-.1-.2-.4v-4zM67.6 63.8l.5-.1 .4 .4v4l-.2 .3-.3 .2-.3-.1-.2-.4v-4zM67.7 69.7l.5-.1 .3 .4v4l-.1 .3-.3 .2-.4-.2-.2-.3v-4z"/>
<path d="M69.6 69.7l.5-.1 .3 .4v4l-.4 .5-.3-.1-.2-.4v-4zM69.6 63.8l.5-.1 .3 .4v4l-.1 .3-.3 .2-.4-.2-.1-.3v-4zM71.5 69.7l.5-.1 .4 .4v4l-.1 .3-.3 .2-.4-.1-.2-.4v-4zM71.6 63.8l.5-.1 .3 .4v4l-.2 .3-.3 .2-.3-.1-.2-.4v-4zM72.4 67.5h.1M73.5 63.8l.5-.1 .4 .4v4l-.2 .3-.3 .2-.3-.1-.2-.4v-4zM73.6 69.7l.5-.1 .3 .4v4l-.2 .3-.3 .2-.3-.2-.2-.3v-4zM77 65.4h.6v1.7h-.6zM78.1 74.6h1.5M78.1 65.3h1.5M78.9 64.6v1.4M78.9 66.3v2.8"/>
<path d="M78.9 69.7v.6M78.9 70.9v2.8M78.9 73.9v1.5M79.9 74.6h1.7M79.9 65.3h1.7M80.1 65.4h.7v1.7h-.7zM82.2 74.6h.7M82.2 65.3h.7M83.5 74.6h3M83.5 65.3h3M87.2 74.6h.6M87.2 65.3h.6"/>
<path d="M88.4 74.6h3M88.4 65.3h3M92.1 74.6h.6M92.1 65.3h.6M93.3 74.6h3M93.3 65.3h3M97 74.6h.6M97 65.3h.6M98.2 74.6h3.1M98.2 65.3h3.1M101.9 74.6h.6M101.9 65.3h.6"/>
<path d="M103.1 74.6h3.1M103.1 65.3h3.1M106.8 74.6h.6M106.8 65.3h.6M108 74.6h3.1M108 65.3h3.1M111.7 74.6h.6M111.7 65.3h.6M112.9 74.6h3.1M112.9 65.3h3.1M116.6 74.6h.6M116.6 65.3h.6"/>
<path d="M117.8 74.6h3.1M117.8 65.3h3.1M121.5 74.6h.6M121.5 65.3h.6M122.7 74.6h3.1M122.7 65.3h3.1M126.4 74.6h.6M126.4 65.3h.6M127.6 74.6h3.1M127.6 65.3h3.1M131.3 74.6h.6M131.3 65.3h.6"/>
<path d="M132.5 74.6h3.1M132.5 65.3h3.1M136.2 74.6h.6M136.2 65.3h.6M137.4 74.6h3.1M137.4 65.3h3.1M141.1 74.6h.6M141.1 65.3h.6M142.3 74.6h3.1M142.3 65.3h3.1M146 74.6h.6M146 65.3h.6"/>
<path d="M147.2 74.6h3.1M147.2 65.3h3.1M150.9 74.6h.6M150.9 65.3h.6M152.1 74.6h1.8M152.1 65.3h1.8M153 65.4h.6v1.7h-.6zM154.2 74.6h1.4M154.2 65.3h1.4M154.9 64.6v1.4M154.9 66.3v2.8M154.9 69.7v.6"/>
<path d="M154.9 70.9v2.8M154.9 73.9v1.5M156 74.6h10.4M156 65.3h2.2M156.2 65.4h.6v1.7h-.6zM158.6 71h.8v5.8h-.8M158.6 63h.3v1.6l.4 .5M158.6 64.6l.3 .5v5.9M158.6 64.4h.3M158.8 62.2h7.6M158.9 64.4l.4 .4M158.9 69.1h-.3"/>
<path d="M158.9 64.1h.2M159.2 65.2h.1M159.2 65.2l-.1 .1v5.7M159.2 63.1l.2 .2v7.7M159.2 63.1l-.1 .2v1.3M159.2 63.1v7.9M159.4 64.1h3v5h-3M162.8 65.3h3.6M166.1 62.9v1.8M166.1 65.9v8.1M178.9 68a9.4 9.4 0 0 1 12.8 .7 5.4 5.4 0 0 1-1.5 8.1 9.4 9.4 0 0 1-12-1.3 5.2 5.2 0 0 1 .7-7.5zM192.3 74.6l-7.7 22.6"/>
<circle cx="50.8" cy="65.1" r=".57"/>
<circle cx="50.8" cy="65.1" r=".38"/>
<circle cx="50.8" cy="74.9" r=".38"/>
<circle cx="50.8" cy="74.9" r=".56"/>
<circle cx="78.9" cy="74.6" r=".57"/>
<circle cx="78.9" cy="65.3" r=".38"/>
<circle cx="78.9" cy="74.6" r=".38"/>
<circle cx="78.9" cy="65.3" r=".56"/>
<circle cx="154.9" cy="74.6" r=".56"/>
<circle cx="154.9" cy="65.3" r=".38"/>
<circle cx="154.9" cy="74.6" r=".38"/>
<circle cx="154.9" cy="65.3" r=".56"/>
</g>
<g fill="#000">
<path d="M50.8 56.4l1-.2v.4zM78.9 59.8l1-.1v.3zM153.8 59.7l1.1 .1-1.1 .2zM154.9 59.8l1.1-.1v.3zM157.5 59.7l1.1 .1-1.1 .2zM157.5 56.2l1.1 .2-1.1 .2zM46.2 65.1l.2 1.1h-.3zM46.1 73.9h.3l-.2 1zM46.2 62.3l.2 1h-.3zM46.1 64.1h.3l-.2 1zM51.1 75.4l.7 .8-.3 .2zM166.1 62.3l.1 1h-.3z"/>
<path d="M166.1 65.3l.1 1h-.3zM165.9 73.6h.3l-.1 1zM165.9 64.3h.3l-.1 1zM26.7 88.2l1.1-.1v.3zM29.5 88.1l1.1 .1-1.1 .2zM30.5 88.2l1.1-.1v.3zM35.1 88.1l1.1 .1-1.1 .2zM48.2 87.8l1-.2v.4zM157.5 87.6l1.1 .2-1.1 .2zM170.9 88.2l1.1-.1v.3zM185.4 88.1l1.1 .1-1.1 .2zM190.6 90.9l.1 1.1h-.3z"/>
<path d="M24.5 130.4h.3l-.2 1zM24.5 135.3h.3l-.2 1zM24.6 131.4l.2 1.1h-.3zM164.4 138.3l.2 1h-.4zM164.2 139.7h.4l-.2 1zM166.9 138.5h.3l-.1 1zM167.1 136.7l.1 1h-.3zM158.6 146.3l1-.2v.4zM161.4 146.1l1 .2-1 .2zM190.4 142.2h.3l-.1 1z"/>
</g>
<path d="M23.3 158.6h13.1v4h-13.1zM23.3 174.6h13.1v7h-13.1zM23.3 162.6h13.1v4h-13.1zM23.3 170.6h13.1v4h-13.1zM23.3 166.6h13.1v4h-13.1z" fill="none" stroke="#231916" stroke-width=".21"/>
<text font-size="8.5" fill="#231916" x="137.6" y="31">ERS-1400</text>
<text font-size="4.9" fill="#231916" x="180.2" y="31">series</text>
<text font-size="4.2" fill="#231916" x="40.4" y="30.6">4 Channels 1400W Energy Recycling DC Power Supply</text>
<text font-size="3.5" fill="#231916" x="20.9" y="44.3">Mechanical Specification</text>
<g font-size="2.8" fill="#231916">
<text x="125.6" y="45.1">Case No. ERS-1400</text>
<text x="154.5" y="45.1">Unit:mm</text>
<text x="170.3" y="45.1">Tolerance:±1</text>
</g>
<g font-size="2.8">
<text x="20.3" y="49.5">◎ERS-1400 series</text>
<text x="28.2" y="83">DC INPUT</text>
<text x="173.4" y="83.5">AC INPUT</text>
<text x="23.5" y="153.7">※ Communication port Pin No. Assignment :</text>
<text x="102.5" y="153.7">※ V1~V4 LED Status Indicators</text>
<text x="23.1" y="185.2">※ Address setting</text>
<text x="26.3" y="189">For CANBus interface address setting, please refer to the user</text>
<text x="26.3" y="192.9">manual for more details</text>
<text x="23.5" y="201.7">※ DC OUTPUT Pin No. Assignment :</text>
<text x="23.5" y="225.7">※ DC Input Pin No. Assignment : PRO-TEN 5.7mm NEWSOK PCB mount assembly or equivalent</text>
<text x="23.5" y="253.7">※ Address setting Pin No. Assignment :</text>
</g>
<g font-size="2.6">
<text x="101.5" y="87">450</text>
<text x="177.1" y="87.4">63.5</text>
<text x="189.8" y="118.8" transform="rotate(-90 189.8 118.8)">213</text>
<text x="113.2" y="158">LED</text>
<text x="108.7" y="163">LED OFF</text>
<text x="129.6" y="163">No AC utility connected</text>
<text x="108.7" y="168">Steady Green</text>
<text x="108.7" y="173">Flashing Green</text>
<text x="129.6" y="173">Abnormal status</text>
<text x="131.3" y="205.7">Maximum mounting torque</text>
</g>
<g font-size="2.6" fill="#231916">
<text x="26.2" y="157.6">Pin No.</text>
<text x="28.1" y="161.6">1,9</text>
<text x="39.2" y="157.6">Function</text>
<text x="40.4" y="161.6">CANH</text>
<text x="51.7" y="161.6">Data line used in CANBus interface</text>
<text x="66.7" y="157.7">Description</text>
<text x="142.6" y="158">Description</text>
<text x="27.4" y="165.6">2,10</text>
<text x="40.5" y="165.6">CANL</text>
<text x="51.7" y="165.6">Data line used in CANBus interface</text>
<text x="27.4" y="173.6">4,12</text>
<text x="27.5" y="169.6">3,11</text>
<text x="41.9" y="169.6">NC</text>
<text x="42" y="173.6">FG</text>
<text x="51.7" y="169.6">Retain for future use</text>
<text x="51.7" y="173.6">Reference ground for CANBus interface</text>
<text x="129.6" y="168">Normal operating</text>
<text x="24.5" y="177.6">5,6,7,8,13</text>
<text x="41.9" y="179.1">NC</text>
<text x="51.7" y="179.1">Not use</text>
<text x="25.2" y="180.6">14,15,16</text>
<text x="26.2" y="205.6">Pin No.</text>
<text x="39.2" y="205.6">Function</text>
<text x="57.9" y="205.6">Description</text>
<text x="93.7" y="205.7">Diagram</text>
<text x="29" y="210.6">1</text>
<text x="41.3" y="210.6">HV+</text>
<text x="58.2" y="210.6">320Vdc +</text>
<text x="88.7" y="210.1">1</text>
<text x="92.5" y="210.1">2</text>
<text x="140.1" y="213.6">18Kgf-cm</text>
<text x="29" y="216.6">2</text>
<text x="41.6" y="216.6">HV-</text>
<text x="58.5" y="216.6">320Vdc -</text>
<text x="26.2" y="229.6">Pin No.</text>
<text x="39.2" y="229.6">Function</text>
<text x="51.7" y="233.9">Positive end of DC input</text>
<text x="81.7" y="229.8">Description</text>
<text x="142.8" y="229.8">Mating Housing</text>
<text x="24.8" y="234.1">1,3,5,7,9,</text>
<text x="25.3" y="237.1">11,13,15</text>
<text x="42.1" y="235.6">+V</text>
<text x="51.7" y="237.5">CH1: PIN1 &amp; 9, CH2: PIN3 &amp; 11, CH3: PIN5 &amp; 13, CH4: PIN7 &amp; 15</text>
<text x="128.5" y="234.1">PRO-TEN 5.7mm NEWSOK SURLOK PIN</text>
<text x="143.1" y="237.1">or equivalent</text>
<text x="23.6" y="245.1">10,12,14,16</text>
<text x="25.8" y="242.1">2,4,6,8,</text>
<text x="42.4" y="243.6">-V</text>
<text x="51.7" y="245.5">CH1: PIN2 &amp; 10, CH2: PIN4 &amp; 12, CH3: PIN6 &amp; 14, CH4: PIN8 &amp; 16</text>
<text x="51.7" y="241.9">Negative end of DC input</text>
<text x="128.5" y="242.1">PRO-TEN 5.7mm NEWSOK SURLOK PIN</text>
<text x="143.1" y="245.1">or equivalent</text>
<text x="26.2" y="257.6">Function</text>
<text x="72.7" y="257.7">Description</text>
<text x="28.9" y="261.6">ON</text>
<text x="38.7" y="261.6">ERS-1400 DC input voltage in series (for CH1 PIN 1&amp;2,CH2 PIN 3&amp;4, CH3 PIN 5&amp;6, CH4 PIN 7&amp;8)</text>
<text x="28.3" y="265.6">OFF</text>
<text x="38.7" y="265.6">ERS-1400 DC input voltage in dependent (for CH1 PIN 9&amp;10,CH2 PIN 11&amp;12, CH3 PIN 13&amp;14, CH4 PIN 15&amp;16)</text>
</g>
<g font-size="2.3">
<text x="103.3" y="55.6">439.5</text>
<text x="115.9" y="59.3">310</text>
<text x="155.4" y="59.3">15</text>
<text x="165.5" y="65.3" transform="rotate(-90 165.5 65.3)">12.5</text>
<text x="45.7" y="66.1" transform="rotate(-90 45.7 66.1)">11.75</text>
<text x="45.7" y="70.7" transform="rotate(-90 45.7 70.7)">40</text>
<text x="165.5" y="70.9" transform="rotate(-90 165.5 70.9)">38</text>
<text x="54.3" y="80.5">12-M4 L=6(Both Sides)</text>
<text x="27.4" y="87.7">16</text>
<text x="31.4" y="87.7">22.6</text>
<text x="24" y="101.9" transform="rotate(-90 24 101.9)">20</text>
<text x="24" y="96.7" transform="rotate(-90 24 96.7)">30.8</text>
<text x="24" y="106.8" transform="rotate(-90 24 106.8)">20</text>
<text x="24" y="111.7" transform="rotate(-90 24 111.7)">20</text>
<text x="24" y="119.8" transform="rotate(-90 24 119.8)">34.25</text>
<text x="160.8" y="117.2">direction</text>
<text x="161.1" y="115">Air flow</text>
<text x="24" y="125.1" transform="rotate(-90 24 125.1)">20</text>
<text x="24" y="130" transform="rotate(-90 24 130)">20</text>
<text x="24" y="134.9" transform="rotate(-90 24 134.9)">20</text>
<text x="19.8" y="141.6" transform="rotate(-27 19.8 141.6)">16-ψ12</text>
<text x="164.1" y="140.4" transform="rotate(-90 164.1 140.4)">8.6</text>
<text x="166.7" y="139.3" transform="rotate(-90 166.7 139.3)">10</text>
<text x="162.5" y="145.9">15max.</text>
</g>
<text font-size="2.3" fill="#231916" x="174.8" y="64.5">Communication port</text>
<text font-size="2.1" fill="#898989" x="154.6" y="277">File Name:ERS-1400 series-SPEC 2024-10-16</text>
<g font-size="1.8">
<text x="182.7" y="68.6">1</text>
<text x="185.9" y="68.6">9</text>
<text x="182.9" y="76.4">8</text>
<text x="185.4" y="76.4">16</text>
<text x="17.4" y="101">CH1</text>
<text x="17.4" y="110.8">CH2</text>
<text x="17.4" y="124.2">CH3</text>
<text x="17.4" y="134">CH4</text>
<text x="185.2" y="137.3">1</text>
<text x="175.6" y="141.7" transform="rotate(-90 175.6 141.7)">DC OUTPUT</text>
<text x="177.4" y="140.4" transform="rotate(-90 177.4 140.4)">320Vdc</text>
<text x="179.2" y="139.9" transform="rotate(-90 179.2 139.9)">-</text>
<text x="185.2" y="140.1">2</text>
</g>
<text font-size="1.8" fill="#231916" x="43.7" y="118.1">SW1</text>
<text font-size="1.8" fill="#e60013" x="178.3" y="137.3">+</text>
<text font-size="1.4" x="172.1" y="92.7">AC INPUT</text>
<g font-size="1.2">
<text x="181.3" y="96" transform="rotate(-90 181.3 96)">setting</text>
<text x="32.7" y="97">1</text>
<text x="38.3" y="97">9</text>
<text x="39.6" y="99.7" transform="rotate(90 39.6 99.7)">V1</text>
<text x="180.1" y="96.4" transform="rotate(-90 180.1 96.4)">Address</text>
<text x="32.6" y="105.5">2</text>
<text x="32.7" y="107.1">3</text>
<text x="38.2" y="105.5">10</text>
<text x="38.3" y="107.1">11</text>
<text x="39.6" y="109.7" transform="rotate(90 39.6 109.7)">V2</text>
<text x="32.6" y="115.3">4</text>
<text x="38.2" y="115.3">12</text>
<text x="32.7" y="120.3">5</text>
<text x="38.3" y="120.3">13</text>
<text x="39.6" y="123" transform="rotate(90 39.6 123)">V3</text>
<text x="32.6" y="128.6">6</text>
<text x="32.7" y="130.2">7</text>
<text x="38.2" y="128.6">14</text>
<text x="38.3" y="130.2">15</text>
<text x="39.6" y="133" transform="rotate(90 39.6 133)">V4</text>
<text x="32.6" y="138.4">8</text>
<text x="38.2" y="138.4">16</text>
</g>
<g font-size="1.2" fill="#231916">
<text x="28.3" y="116.3" transform="rotate(90 28.3 116.3)">OFF</text>
<text x="32.3" y="116.6" transform="rotate(90 32.3 116.6)">ON</text>
</g>
<g font-size=".7">
<text x="184" y="95.9" transform="rotate(-90 184 95.9)">1</text>
<text x="184" y="95.5" transform="rotate(-90 184 95.5)">2</text>
<text x="184" y="94.9" transform="rotate(-90 184 94.9)">3</text>
<text x="184" y="94.3" transform="rotate(-90 184 94.3)">4</text>
<text x="184" y="93.7" transform="rotate(-90 184 93.7)">5</text>
<text x="184" y="93.1" transform="rotate(-90 184 93.1)">6</text>
<text x="182.6" y="96.1" transform="rotate(-90 182.6 96.1)">ON</text>
</g>
</svg>
